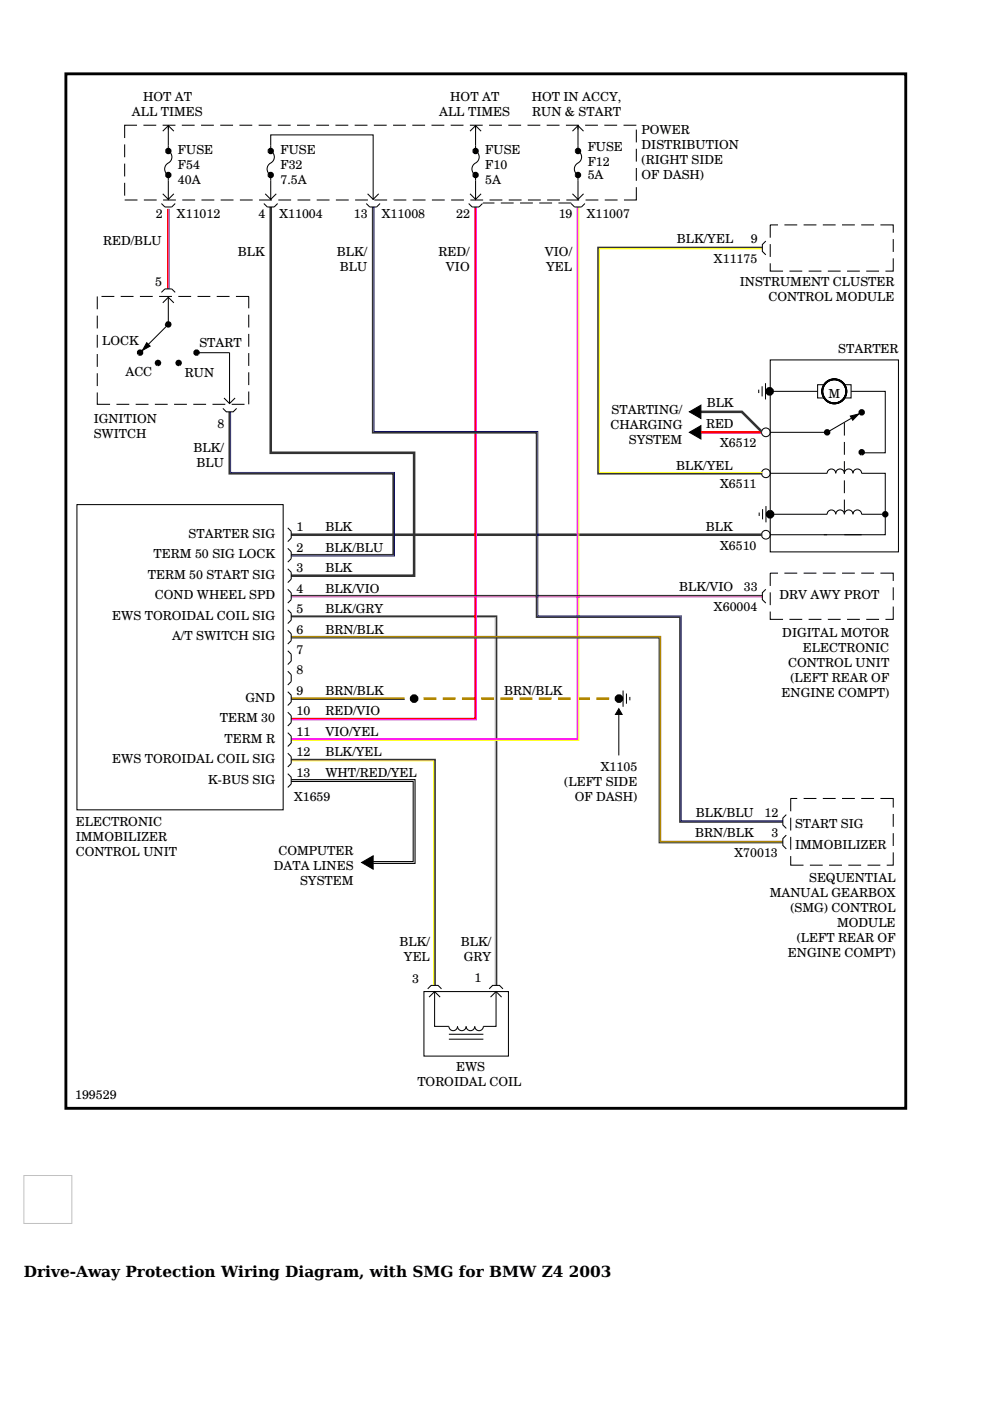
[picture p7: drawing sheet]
<svg xmlns="http://www.w3.org/2000/svg" width="210mm" height="297mm" viewBox="0 0 210 297" stroke-linecap="round" stroke-linejoin="round" font-family="sans-serif">
<path d="M14 15.7h178v219.3h-178z" fill="none" stroke="#000" stroke-width=".61" stroke-linecap="butt"/>
<g fill="none" stroke="#000" stroke-width=".22">
<path d="M26.4 30.6v2.7M26.4 34.7v2.7M26.4 38.8v2.7M29.1 26.5h-2.7v2.8M30.4 26.5h2.7M34.5 26.5h2.7M34.5 27.8l1.2-1.2 1.2 1.2M35.7 26.5v5.5a1.52 1.52 0 0 1 .7 1.5 1.52 1.52 0 0 1-1 1.3 1.44 1.44 0 0 0 .3 2.3v5.3M38.6 26.5h2.7M42.6 26.5h2.7M46.7 26.5h2.7M50.8 26.5h2.7"/>
<path d="M54.8 26.5h2.8M58.9 26.5h2.7M63 26.5h2.7M67.1 26.5h2.7M71.1 26.5h2.7M75.2 26.5h2.7M79.3 26.5h2.7M83.3 26.5h2.8M87.4 26.5h2.7M91.5 26.5h2.7M95.6 26.5h2.7M99.6 26.5h2.7"/>
<path d="M99.7 27.8l1.1-1.2 1.2 1.2M100.8 26.5v5.5a1.52 1.52 0 0 1 .8 1.5 1.52 1.52 0 0 1-1.1 1.3 1.44 1.44 0 0 0 .3 2.3v5.3M103.7 26.5h2.7M107.8 26.5h2.7M111.8 26.5h2.8M115.9 26.5h2.7M120 26.5h2.7M121.4 27.8l1.1-1.2 1.2 1.2M122.5 26.5v5.5a1.52 1.52 0 0 1 .8 1.5 1.52 1.52 0 0 1-1.1 1.3 1.44 1.44 0 0 0 .3 2.3v5.3M124.1 26.5h2.7M128.1 26.5h2.7M132.2 26.5h2.7"/>
<path d="M134.9 39.7v2.7h-2.6M134.9 27.5v2.7M134.9 31.5v2.8M134.9 35.6v2.7M26.4 42.4h2.7M30.5 42.4h2.7M34.2 43.2l.8 .7h1.4l.7-.7M34.5 41.1l1.2 1.2 1.2-1.2M34.6 42.4h2.7M38.6 42.4h2.8M42.7 42.4h2.7M46.8 42.4h2.7"/>
<path d="M50.9 42.4h2.7M54.9 42.4h2.7M55.9 43.2l.8 .7h1.4l.8-.7M56.2 41.1l1.2 1.2 1.2-1.2M59 42.4h2.7M63.1 42.4h2.7M67.1 42.4h2.8M71.2 42.4h2.7M75.3 42.4h2.7M77.7 43.2l.7 .7h1.4l.8-.7M77.9 41.1l1.2 1.2 1.2-1.2M79.1 42.4v-13.8h-21.7v3.4a1.52 1.52 0 0 1 .8 1.5 1.52 1.52 0 0 1-1.1 1.3 1.44 1.44 0 0 0 .3 2.3v5.3"/>
<path d="M79.4 42.4h2.7M83.4 42.4h2.8M87.5 42.4h2.7M91.6 42.4h2.7M95.7 42.4h2.7M99.4 43.2l.7 .7h1.5l.7-.7M99.7 41.1l1.1 1.2 1.2-1.2M99.7 42.4h2.7M103.8 42.4h2.7M107.9 42.4h2.7M111.9 42.4h2.8M116 42.4h2.7"/>
<path d="M120.1 42.4h2.7M121.1 43.2l.7 .7h1.5l.7-.7M121.4 41.1l1.1 1.2 1.2-1.2M124.2 42.4h2.7M128.2 42.4h2.7M162.4 51.1l-.8 .7v1.5l.8 .7M163.3 55.8v1.7h2.7M163.3 51.8v2.7M165 47.7h-1.7v2.7M166.3 47.7h2.7M167.4 57.5h2.7M170.4 47.7h2.7"/>
<path d="M171.4 57.5h2.8M174.5 47.7h2.7M175.5 57.5h2.7M178.5 47.7h2.7M179.6 57.5h2.7M182.6 47.7h2.7M183.7 57.5h2.7M186.7 47.7h2.7v1.6M189.4 54.8v2.7h-1.7M189.4 50.7v2.7M20.6 62.9v2.7M20.6 66.9v2.7"/>
<path d="M20.6 71v2.7M20.6 75.1v2.7M20.6 79.1v2.8M21.5 62.9h2.7M25.6 62.9h2.7M29.7 62.9h2.7M33.7 62.9h2.8M34.2 62l.8-.7h1.4l.7 .7M34.5 64.2l1.2-1.2 1.2 1.2M35 68.8l.1 .3M35.7 63v5.8l-4.8 4.7M37.8 62.9h2.7"/>
<path d="M41.7 74.8h7v10.8M41.9 62.9h2.7M46 62.9h2.7M50 62.9h2.7v2.5M52.7 66.7v2.7M52.7 70.8v2.7M52.7 74.9v2.7M52.7 78.9v2.8M163.3 76.3h27.2v40.7h-27.2zM20.6 83.2v2.5h2.7M24.7 85.7h2.7M28.8 85.7h2.7"/>
<path d="M32.8 85.7h2.8M36.9 85.7h2.7M41 85.7h2.7M45.1 85.7h2.7M47.3 86.6l.7 .7h1.4l.8-.7M47.5 84.4l1.2 1.2 1.1-1.2M49.1 85.7h2.7M52.7 83v2.7M160.9 82.6v.7M161.6 81.9v2.2M162.3 81.2v3.5M163.5 83h9.9"/>
<path d="M174.8 81.6h-1.4v2.8h1.4M179 81.6h1.4v2.8h-1.4M180.4 83h7.3v13h-5M180.5 88.7l-5.1 3h-12.1M16.3 107h43.7v64.7h-43.7zM61 111.9l.7 .7v1.5l-.7 .7M61 116.3l.7 .7v1.4l-.7 .8M161 108.7v.7M161.7 108v2.1M162.4 107.3v3.4M163.3 100.3h12.1a.91 .91 0 0 1 .9-.9 .91 .91 0 0 1 .9 .9 .91 .91 0 0 1 .9-.9 .91 .91 0 0 1 .9 .9 .91 .91 0 0 1 .9-.9 .91 .91 0 0 1 1 .9 .91 .91 0 0 1 .9-.9 .91 .91 0 0 1 .9 .9h5v13.1h-8.7M163.5 109h11.9a.91 .91 0 0 1 .9-.9 .91 .91 0 0 1 .9 .9 .91 .91 0 0 1 .9-.9 .91 .91 0 0 1 .9 .9 .91 .91 0 0 1 .9-.9 .91 .91 0 0 1 1 .9 .91 .91 0 0 1 .9-.9 .91 .91 0 0 1 .9 .9h5"/>
<path d="M182.7 113.4h-19.4M61 120.6l.7 .7v1.5l-.7 .7M61 124.9l.7 .8v1.4l-.7 .8M61 129.3l.7 .7v1.5l-.7 .7M61 133.6l.7 .8v1.4l-.7 .8M61 138l.7 .7v1.5l-.7 .7M162.4 124.9l-.8 .8v1.4l.8 .8M163.3 129.7v1.6h2.7M163.3 125.6v2.7M165 121.5h-1.7v2.7M166.3 121.5h2.7M167.4 131.3h2.7"/>
<path d="M170.4 121.5h2.7M171.4 131.3h2.8M174.5 121.5h2.7M175.5 131.3h2.7M178.5 121.5h2.7M179.6 131.3h2.7M182.6 121.5h2.7M183.7 131.3h2.7M186.7 121.5h2.7v1.7M189.4 128.6v2.7h-1.7M189.4 124.5v2.7M61 142.3l.7 .7v1.5l-.7 .7"/>
<path d="M61 146.7l.7 .7v1.5l-.7 .7M61 151l.7 .7v1.5l-.7 .7M61 155.3l.7 .8v1.4l-.7 .8M61 159.7l.7 .7v1.5l-.7 .7M131.2 151.5v8.7M132.1 146.4v3.5M132.8 147v2.2M133.5 147.8v.7M61 164l.7 .8v1.4l-.7 .8M166.7 172.7l-.7 .8v1.4l.7 .7M166.7 177.1l-.7 .7v1.5l.7 .7M167.6 173.4v2.7"/>
<path d="M167.6 177.4v2.8M169 169.3h-1.4v2.7M170.4 169.3h2.7M174.5 169.3h2.7M178.5 169.3h2.7M182.6 169.3h2.7M186.7 169.3h2.7v1.9M189.4 172.6v2.7M189.4 176.6v2.8M167.6 181.5v1.9h2.8M171.7 183.4h2.7M175.8 183.4h2.7"/>
<path d="M179.9 183.4h2.7M183.9 183.4h2.8M189.4 180.7v2.7h-1.4M89.9 210.2h17.9v13.7h-17.9zM90.7 209.7l.7-.8h1.5l.7 .8M91 211.4l1.1-1.2 1.2 1.2M92.1 210.2v7.4h3.1M95.2 219.3h7.3M103.7 209.7l.7-.8h1.5l.7 .8M104 211.4l1.2-1.2 1.1 1.2M105.2 210.2v7.4h-2.7a.91 .91 0 0 1-.9 .9 .91 .91 0 0 1-.9-.9 .91 .91 0 0 1-1 .9 .91 .91 0 0 1-.9-.9 .91 .91 0 0 1-.9 .9 .91 .91 0 0 1-.9-.9 .91 .91 0 0 1-.9 .9 .91 .91 0 0 1-.9-.9M95.2 220.3h7.3"/>
</g>
<g fill="none" stroke="#000" stroke-width=".68" stroke-linecap="butt">
<circle cx="35.7" cy="37.1" r=".34"/>
<circle cx="35.7" cy="32" r=".34"/>
<circle cx="57.4" cy="37.1" r=".34"/>
<circle cx="57.4" cy="32" r=".34"/>
<circle cx="100.8" cy="37.1" r=".34"/>
<circle cx="100.8" cy="32" r=".34"/>
<circle cx="122.5" cy="37.1" r=".34"/>
<circle cx="122.5" cy="32" r=".34"/>
<circle cx="29.7" cy="74.8" r=".34"/>
<circle cx="33.5" cy="77" r=".34"/>
<circle cx="35.7" cy="68.8" r=".34"/>
<circle cx="37.9" cy="77" r=".34"/>
<circle cx="41.7" cy="74.8" r=".34"/>
<circle cx="175.4" cy="91.7" r=".34"/>
<circle cx="182.7" cy="87.4" r=".34"/>
<circle cx="182.7" cy="95.9" r=".34"/>
<circle cx="187.7" cy="109" r=".34"/>
</g>
<path d="M31.1 72.7l.7 .7-1.6 .9zM146.2 91.7l2.4-1.5v2.9zM146.2 87.3l2.4-1.4v2.8zM180.3 88.2l1.8-.4-1.3 1.3zM131.2 150.3l.7 1.2h-1.4zM76.7 182.9l2.4-1.4v2.8z" fill="#000"/>
<g fill="none" stroke="#000" stroke-width=".21">
<path d="M102.4 43h2.4M106.2 43h2.7M110.3 43h2.7M114.3 43h2.7M118.4 43h2.7M31.1 72.7l.7 .7-1.6 .9zM146.2 91.7l2.4-1.5v2.9zM146.2 87.3l2.4-1.4v2.8zM179 89.6v2.7M179 93.7v2.7M179 97.8v2.7M180.3 88.2l1.8-.4-1.3 1.3z"/>
<path d="M179 101.8v2.8M179 105.9v2.7M131.2 150.3l.7 1.2h-1.4zM61.7 165.3h26.3v17.8h-8.9M61.7 165.7h25.9v17h-8.5M76.7 182.9l2.4-1.4v2.8z"/>
<circle cx="162.4" cy="91.7" r=".92"/>
<circle cx="176.9" cy="83" r="2.66"/>
<circle cx="176.9" cy="83" r="2.64"/>
<circle cx="176.9" cy="83" r="2.62"/>
<circle cx="176.9" cy="83" r="2.59"/>
<circle cx="176.9" cy="83" r="2.57"/>
<circle cx="176.9" cy="83" r="2.55"/>
<circle cx="176.9" cy="83" r="2.53"/>
<circle cx="176.9" cy="83" r="2.51"/>
<circle cx="176.9" cy="83" r="2.48"/>
<circle cx="176.9" cy="83" r="2.46"/>
<circle cx="176.9" cy="83" r="2.44"/>
<circle cx="162.4" cy="113.4" r=".92"/>
<circle cx="162.4" cy="100.3" r=".92"/>
</g>
<g fill="none" stroke="#000" stroke-width=".91" stroke-linecap="butt">
<circle cx="163.2" cy="83" r=".46"/>
<circle cx="163.3" cy="109" r=".46"/>
<circle cx="87.8" cy="148.1" r=".46"/>
<circle cx="131.2" cy="148.1" r=".46"/>
</g>
<path d="M148.6 91.7h12.9" fill="none" stroke="#f00" stroke-width=".54"/>
<path d="M57.4 43.9v52.1h30.4v26.1h-26.1M148.6 87.3h8.7l4.2 4.2M61.7 113.4h99.9" fill="none" stroke="#323232" stroke-width=".54"/>
<path d="M61.7 165.5h26.1v17.4h-8.7" fill="none" stroke="#d2d2d2" stroke-width=".27"/>
<path d="M35.6 44.3v17M100.7 43.9v108.5h-39" fill="none" stroke="#f00" stroke-width=".36"/>
<path d="M35.9 44.3v17M79.3 43.9v47.6h34.7v39.1h30.4v43.4h21.6M48.9 87.3v12.9h34.7v17.7h-21.9" fill="none" stroke="#00f" stroke-width=".21"/>
<path d="M79 43.9v47.9h34.8v39h30.4v43.5h21.8M161.6 52.5h-34.8v47.9h34.8M48.6 87.3v13.1h34.8v17.2h-21.7M61.7 130.7h43.6v78.2M61.7 126.3h99.9M61.7 161.1h30.5v47.8" fill="none" stroke="#323232" stroke-width=".36"/>
<path d="M61.7 130.9h43.3v78" fill="none" stroke="#afafaf" stroke-width=".21"/>
<path d="M122.7 43.9v113.1h-61M161.6 52.7h-34.5v47.5h34.5M61.7 161.3h30.3v47.6" fill="none" stroke="#ff0" stroke-width=".21"/>
<path d="M61.7 135h78.3v43.4h26M61.7 148h24.1" fill="none" stroke="#b28600" stroke-width=".36"/>
<path d="M61.7 135.3h78v43.4h26.3M61.7 148.3h24.1" fill="none" stroke="#323232" stroke-width=".21"/>
<path d="M89.8 148.1h2.7M93.9 148.1h2.7M97.9 148.1h2.8M102 148.1h2.7M106.1 148.1h2.7M110.2 148.1h2.7M114.2 148.1h2.7M118.3 148.1h2.7M122.4 148.1h2.7M126.4 148.1h2.8" fill="none" stroke="#b28600" stroke-width=".54"/>
<path d="M101 43.9v108.7h-39.3M61.7 126.6h99.9" fill="none" stroke="#f0f" stroke-width=".21"/>
<path d="M122.5 43.9v112.8h-60.8" fill="none" stroke="#f0f" stroke-width=".36"/>
<path d="M5.1 249.2h10.1v10.2h-10.1z" fill="none" stroke="#c0c0c0" stroke-width=".21"/>
<g font-size="3.3">
<text x="5.1" y="270.8">Drive-Away Protection Wiring Diagram, with SMG for BMW Z4</text>
<text x="120.6" y="270.8">2003</text>
</g>
<g font-size="2.6">
<text x="30.3" y="21.4">HOT AT</text>
<text x="95.5" y="21.4">HOT AT</text>
<text x="112.7" y="21.4">HOT IN ACCY,</text>
<text x="27.9" y="24.5">ALL TIMES</text>
<text x="93.1" y="24.5">ALL TIMES</text>
<text x="112.8" y="24.5">RUN &amp; START</text>
<text x="136" y="28.4">POWER</text>
<text x="37.7" y="32.6">FUSE</text>
<text x="37.7" y="35.8">F54</text>
<text x="59.5" y="32.6">FUSE</text>
<text x="59.5" y="35.8">F32</text>
<text x="102.9" y="32.6">FUSE</text>
<text x="102.9" y="35.8">F10</text>
<text x="124.6" y="35.3">F12</text>
<text x="124.6" y="32.1">FUSE</text>
<text x="136" y="31.6">DISTRIBUTION</text>
<text x="136" y="34.7">(RIGHT SIDE</text>
<text x="37.7" y="38.9">40A</text>
<text x="59.5" y="38.9">7.5A</text>
<text x="102.9" y="38.9">5A</text>
<text x="124.6" y="38">5A</text>
<text x="136" y="37.9">OF DASH)</text>
<text x="33.1" y="46.2">2</text>
<text x="37.5" y="46.2">X11012</text>
<text x="54.8" y="46.2">4</text>
<text x="59.2" y="46.2">X11004</text>
<text x="75" y="46.2">13</text>
<text x="81" y="46.2">X11008</text>
<text x="96.7" y="46.2">22</text>
<text x="118.5" y="46.2">19</text>
<text x="124.4" y="46.2">X11007</text>
<text x="21.8" y="51.9">RED/BLU</text>
<text x="143.5" y="51.6">BLK/YEL</text>
<text x="159.2" y="51.5">9</text>
<text x="50.4" y="54.2">BLK</text>
<text x="71.4" y="54.2">BLK/</text>
<text x="72.1" y="57.4">BLU</text>
<text x="93" y="54.2">RED/</text>
<text x="94.6" y="57.4">VIO</text>
<text x="115.5" y="54.2">VIO/</text>
<text x="115.8" y="57.4">YEL</text>
<text x="151.4" y="55.7">X11175</text>
<text x="32.9" y="60.6">5</text>
<text x="156.9" y="60.6">INSTRUMENT CLUSTER</text>
<text x="162.9" y="63.7">CONTROL MODULE</text>
<text x="21.7" y="73.1">LOCK</text>
<text x="42.3" y="73.7">START</text>
<text x="177.7" y="74.8">STARTER</text>
<text x="26.6" y="79.8">ACC</text>
<text x="39.2" y="80">RUN</text>
<text x="19.9" y="89.7">IGNITION</text>
<text x="129.7" y="87.8">STARTING/</text>
<text x="149.8" y="86.4">BLK</text>
<text x="175.7" y="84.3">M</text>
<text x="19.9" y="92.9">SWITCH</text>
<text x="41" y="95.8">BLK/</text>
<text x="46.1" y="90.8">8</text>
<text x="129.4" y="90.9">CHARGING</text>
<text x="133.3" y="94.1">SYSTEM</text>
<text x="149.7" y="90.7">RED</text>
<text x="152.7" y="94.8">X6512</text>
<text x="41.7" y="98.9">BLU</text>
<text x="143.4" y="99.6">BLK/YEL</text>
<text x="152.7" y="103.5">X6511</text>
<text x="62.9" y="112.6">1</text>
<text x="69" y="112.6">BLK</text>
<text x="149.6" y="112.6">BLK</text>
<text x="32.6" y="118.4">TERM 50 SIG LOCK</text>
<text x="40" y="114.1">STARTER SIG</text>
<text x="62.9" y="116.9">2</text>
<text x="69" y="116.9">BLK/BLU</text>
<text x="152.7" y="116.5">X6510</text>
<text x="31.3" y="122.8">TERM 50 START SIG</text>
<text x="62.9" y="121.3">3</text>
<text x="62.9" y="125.6">4</text>
<text x="69" y="125.6">BLK/VIO</text>
<text x="69" y="121.3">BLK</text>
<text x="144" y="125.4">BLK/VIO</text>
<text x="157.7" y="125.3">33</text>
<text x="23.8" y="131.4">EWS TOROIDAL COIL SIG</text>
<text x="32.8" y="127.1">COND WHEEL SPD</text>
<text x="62.9" y="130">5</text>
<text x="69" y="130">BLK/GRY</text>
<text x="151.4" y="129.6">X60004</text>
<text x="165.3" y="127">DRV AWY PROT</text>
<text x="36.5" y="135.8">A/T SWITCH SIG</text>
<text x="62.9" y="134.3">6</text>
<text x="69" y="134.3">BRN/BLK</text>
<text x="165.9" y="135.1">DIGITAL MOTOR</text>
<text x="62.9" y="138.7">7</text>
<text x="62.9" y="143">8</text>
<text x="167.1" y="141.4">CONTROL UNIT</text>
<text x="170.2" y="138.2">ELECTRONIC</text>
<text x="52.1" y="148.8">GND</text>
<text x="62.9" y="147.3">9</text>
<text x="69" y="147.3">BRN/BLK</text>
<text x="106.9" y="147.3">BRN/BLK</text>
<text x="165.7" y="147.7">ENGINE COMPT)</text>
<text x="167.6" y="144.6">(LEFT REAR OF</text>
<text x="46.6" y="153.2">TERM 30</text>
<text x="62.9" y="151.7">10</text>
<text x="69" y="151.7">RED/VIO</text>
<text x="23.8" y="161.8">EWS TOROIDAL COIL SIG</text>
<text x="47.6" y="157.5">TERM R</text>
<text x="62.9" y="156">11</text>
<text x="62.9" y="160.4">12</text>
<text x="69" y="156">VIO/YEL</text>
<text x="69" y="160.4">BLK/YEL</text>
<text x="44.1" y="166.2">K-BUS SIG</text>
<text x="62.9" y="164.7">13</text>
<text x="69" y="164.7">WHT/RED/YEL</text>
<text x="119.6" y="166.7">(LEFT SIDE</text>
<text x="127.4" y="163.5">X1105</text>
<text x="62.3" y="169.8">X1659</text>
<text x="121.9" y="169.9">OF DASH)</text>
<text x="147.5" y="173.2">BLK/BLU</text>
<text x="162.1" y="173.1">12</text>
<text x="16.1" y="178.4">IMMOBILIZER</text>
<text x="16.1" y="175.2">ELECTRONIC</text>
<text x="147.4" y="177.5">BRN/BLK</text>
<text x="163.5" y="177.5">3</text>
<text x="168.6" y="180">IMMOBILIZER</text>
<text x="168.6" y="175.6">START SIG</text>
<text x="16.1" y="181.5">CONTROL UNIT</text>
<text x="58.1" y="184.4">DATA LINES</text>
<text x="59" y="181.2">COMPUTER</text>
<text x="155.7" y="181.7">X70013</text>
<text x="63.6" y="187.5">SYSTEM</text>
<text x="163.2" y="190.2">MANUAL GEARBOX</text>
<text x="171.6" y="187.1">SEQUENTIAL</text>
<text x="167.6" y="193.4">(SMG) CONTROL</text>
<text x="177.5" y="196.6">MODULE</text>
<text x="84.7" y="200.5">BLK/</text>
<text x="85.6" y="203.7">YEL</text>
<text x="97.7" y="200.5">BLK/</text>
<text x="98.4" y="203.7">GRY</text>
<text x="167.1" y="202.9">ENGINE COMPT)</text>
<text x="168.9" y="199.7">(LEFT REAR OF</text>
<text x="87.4" y="208.3">3</text>
<text x="100.6" y="208.2">1</text>
<text x="96.7" y="227.1">EWS</text>
<text x="15.9" y="233">199529</text>
<text x="88.5" y="230.3">TOROIDAL COIL</text>
</g>
</svg>
